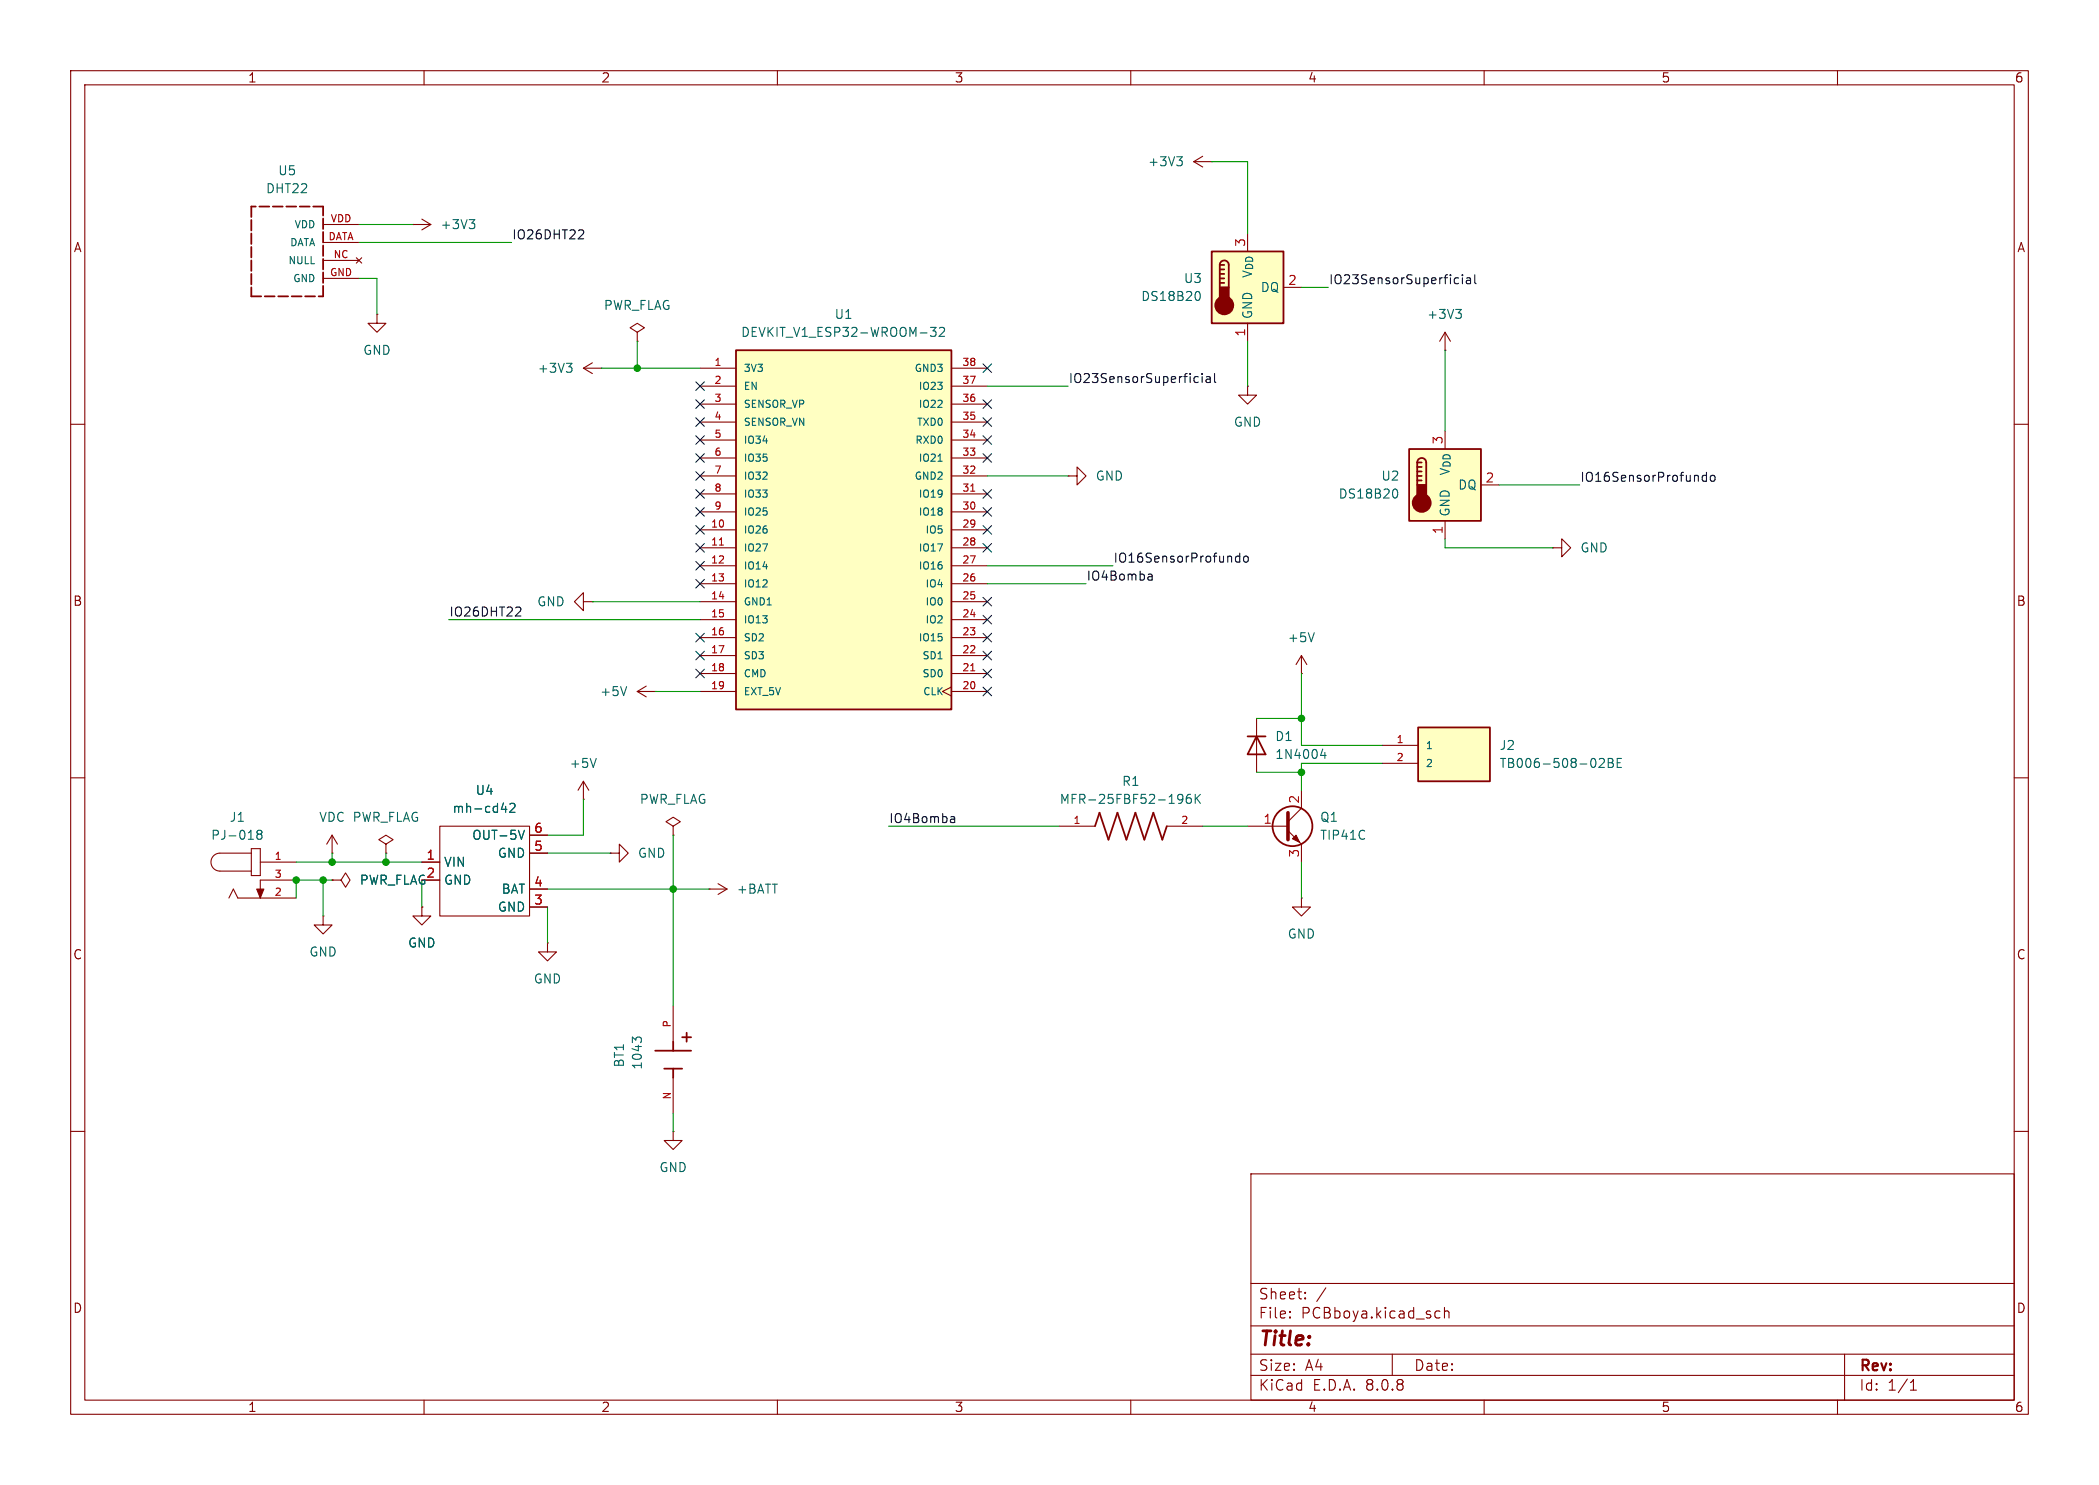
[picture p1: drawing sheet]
<svg xmlns="http://www.w3.org/2000/svg" width="297mm" height="210mm" viewBox="0 0 297 210" stroke-linecap="round" stroke-linejoin="round" font-family="sans-serif">
<g fill="none" stroke="#840000" stroke-width=".15">
<path d="M10 10h277v190h-277zM12 12h273v186h-273zM60 10v2M110 10v2M160 10v2M210 10v2M260 10v2M168.9 22.9l1.3 .7M168.9 22.9h2.5M170.2 22.1l-1.3 .8M171.4 22.9h.1M10 60h2"/>
<path d="M285 60h2M10 110h2M285 110h2M100.3 125.7h.1M100.3 125.7h2.6M101.6 125l1.3 .7M102.9 125.7l-1.3 .8M10 160h2M177 166h108v32h-108zM285 160h2M60 198v2M110 198v2"/>
<path d="M160 198v2M177 194.5h108M177 191.5h108M177 187.5h108M177 181.5h108M182.5 186.3h.1l-.1 .1M182.5 186.3v.1M182.5 185.5v.1M182.5 185.5h.1l-.1 .1M184.7 183.6v.1M184.7 183.6h-.1l.1 .1M184.7 182.8v.1"/>
<path d="M184.7 182.8h-.1l.1 .1M187.6 182.1l-1.3 2M197 191.5v3M203.3 185.4l.4 .1M203.7 186.3l-.4 .1M204.4 185.5a.37 .37 0 0 1 .6 .1v.8M204.4 184.9v1.5M210 198v2M260 198v2M261 191.5v6.5M270.3 196.6h.9M270.3 195.5l.4-.4v1.5"/>
</g>
<path d="M166.5 22.2h.8l-.4 .5M167 22.7l.3 .2v.3l-.3 .2" fill="none" stroke="#006464" stroke-width=".15"/>
<path d="M171.4 35.6h10.2v10.1h-10.2z" fill="#ffffc2"/>
<path d="M171.4 35.6h10.2v10.1h-10.2zM172.6 37.5a.64 .64 0 0 1 .6-.7 .64 .64 0 0 1 .7 .7v3.1M172.6 39.4h.6M172.6 38.7h.6M172.6 38.1h.6M172.6 37.5v3.1M172.6 37.5h.6M172.6 40h.6" fill="none" stroke="#840000" stroke-width=".25"/>
<g fill="#840000" stroke="#840000" stroke-width=".25">
<path d="M172.6 40.6h1.3v1.9h-1.3z"/>
<circle cx="173.2" cy="43.2" r="1.27"/>
</g>
<path d="M176.5 45.7v2.6M181.6 40.6h2.5M95.2 116.8l1.1-.6-1.1-.6-1 .6 1 .6v1.3M95.2 118.1h.1" fill="none" stroke="#840000" stroke-width=".15"/>
<path d="M169.4 41.2a.69 .69 0 0 1 .3 1.2l-.3 .1" fill="none" stroke="#006464" stroke-width=".15"/>
<path d="M199.4 63.5h10.1v10.2h-10.1z" fill="#ffffc2"/>
<path d="M199.4 63.5h10.1v10.2h-10.1zM200.5 65.4a.64 .64 0 0 1 .7-.6 .64 .64 0 0 1 .6 .6v3.2M200.5 67.9h.7M200.5 67.3h.7M200.5 66.7h.7M200.5 66h.7M200.5 65.4v3.2M200.5 65.4h.7M154.9 116.8l.7-1.9 1.2 3.8 1.3-3.8 1.3 3.8 1.3-3.8 1.2 3.8 1.3-3.8 1.3 3.8 .6-1.9" fill="none" stroke="#840000" stroke-width=".25"/>
<g fill="#840000" stroke="#840000" stroke-width=".25">
<path d="M200.5 68.6h1.3v1.9h-1.3z"/>
<circle cx="201.2" cy="71.1" r="1.27"/>
</g>
<g fill="none" stroke="#840000" stroke-width=".15">
<path d="M176.5 54.6v1.3h1.3l-1.3 1.3-1.2-1.3h1.2M176.5 54.6h.1M204.5 49.5h.1M204.5 47v2.5M204.5 47l-.8 1.3M204.5 47l.7 1.3M204.5 73.7v2.5M209.5 68.6h2.6M82.5 85.1v-1.3l-1.2 1.3 1.2 1.3v-1.3h1.3M83.8 85.1h.1M184.1 95.3h.1M184.1 92.7l-.7 1.3"/>
<path d="M184.1 92.7v2.6M184.1 92.7l.8 1.3M62.2 116.8h12.7v12.7h-12.7zM74.9 118.1h2.6M82.5 113h.1M82.5 110.5l-.7 1.3M82.5 110.5v2.5M82.5 110.5l.8 1.3M149.9 116.8h5M165.1 116.8h5.1M59.7 121.9h2.5M59.7 124.5h2.5"/>
<path d="M74.9 128.3h2.6M74.9 125.7h2.6M74.9 120.7h2.6"/>
</g>
<g fill="none" stroke="#006464" stroke-width=".15">
<path d="M206 43.8h.8l-.5 .4M206.5 44.2l.3 .3v.3l-.3 .2M197.3 69.2a.69 .69 0 0 1 .3 1.1l-.3 .1M186 89.5l-.5 1.2M70.9 114.5h.8M71.5 114v.9M72.1 113.7l.2-.1h.3l.2 .1 .1 .3-.1 .2-.7 .7h.8M74.2 117.4l-.4 1.3M84.4 107.3l-.5 1.2M166.8 112.4l.3-.1 .2 .2a.84 .84 0 0 1-.3 1.1h-.2M167.4 112.9l-.3 .2h-.3M168.5 112.3a.5 .5 0 0 0-.6 .6v.5l.1 .1 .3 .1 .2-.1 .1-.4-.1-.2-.4-.1-.2 .3"/>
<path d="M169.1 112.3v1.3M169.3 112.9l.5 .7M169.8 112.3l-.7 .8"/>
</g>
<path d="M200.7 102.9h10.1v7.6h-10.1z" fill="#ffffc2"/>
<path d="M176.5 104.1h2.6M177.8 104.1l1.3 2.6h-2.6zM200.7 102.9h10.1v7.6h-10.1zM92.7 148.6h5.1M94 151.1h2.5M95.2 147.3v1.3M95.2 151.1v1.3M96.5 146.7h1.3M97.2 146.1v1.2" fill="none" stroke="#840000" stroke-width=".25"/>
<g fill="none" stroke="#840000" stroke-width=".15">
<path d="M219.7 77.5h1.3v-1.3l1.2 1.3-1.2 1.2v-1.2M219.7 77.5h.1M177.8 101.6v7.6M195.6 105.4h5.1M195.6 108h5.1M45.7 129.5v1.3h1.3l-1.3 1.3-1.3-1.3h1.3M45.7 129.5h.1M47 124.5h1.3l.6-1.1 .6 1.1-.6 1-.6-1M47 124.5h.1M59.7 128.3v1.2h1.3l-1.3 1.3-1.3-1.3h1.3M59.7 128.3h.1M95.2 142.2v5.1"/>
<path d="M95.2 152.4v5.1M95.2 160v1.3h1.3l-1.3 1.3-1.2-1.3h1.2M95.2 160h.1"/>
</g>
<path d="M187.2 105.9l-.3 .9h.7M187.5 106.4v.9M226.3 107.4l.2-.1h.3l.2 .1v.2v.2l-.8 .7h.8M227.6 107.3h.4l.2 .1v.2l-.2 .3a.34 .34 0 0 1 .3 .3 .34 .34 0 0 1-.3 .3h-.4zM227.6 107.9h.4M228.8 107.9h.5M229.4 107.3h-.6v1.2h.6M90 147.1l-.5-.4v.8M90 146.9l.2-.2h.3l.2 .2" fill="none" stroke="#006464" stroke-width=".15"/>
<path d="M104.1 49.5h30.5v50.8h-30.5z" fill="#ffffc2"/>
<g fill="none" stroke="#840000" stroke-width=".25">
<path d="M35.6 31.1v1.5M35.6 33v1.5M35.6 34.9v1.5M35.6 36.8v1.5M35.6 38.7v1.5M36.2 29.2h-.6v1.5M36.7 29.2h1.4M38.6 29.2h1.4M40.5 29.2h1.4M42.4 29.2h1.4M44.3 29.2h1.4v1.3M45.7 30.9v1.5"/>
<path d="M45.7 32.8v1.5M45.7 34.7v1.5M45.7 36.6v1.5M45.7 38.5v1.5M35.6 40.6v1.3h1.4M37.5 41.9h1.4M39.4 41.9h1.4M41.3 41.9h1.4M43.2 41.9h1.4M45.7 40.4v1.5h-.6M104.1 49.5h30.5v50.8h-30.5z"/>
<circle cx="182.9" cy="116.8" r="2.82"/>
</g>
<g fill="none" stroke="#840000" stroke-width=".15">
<path d="M45.7 31.8h5.1M45.7 34.3h5.1M45.7 39.4h5.1M45.7 36.8h5.1M50.4 36.4l.8 .8M51.2 36.4l-.8 .8M58.4 31.8h.1M58.4 31.8h2.6M59.7 31l1.3 .8M61 31.8l-1.3 .7M53.3 44.5v1.2h1.3l-1.3 1.3-1.2-1.3h1.2M53.3 44.5h.1"/>
<path d="M82.5 52.1h2.6M82.5 52.1l1.3 .7M83.8 51.3l-1.3 .8M85.1 52.1h.1M90.2 47l1-.6-1-.7-1 .7 1 .6v1.3M90.2 48.3h.1M99.1 52.1h5M99.1 54.6h5M99.1 57.2h5M99.1 59.7h5M134.6 52.1h5.1M134.6 54.6h5.1"/>
<path d="M134.6 57.2h5.1M134.6 59.7h5.1M99.1 74.9h5M99.1 77.5h5M99.1 72.4h5M99.1 69.9h5M99.1 67.3h5M99.1 64.8h5M99.1 62.2h5M134.6 74.9h5.1M134.6 77.5h5.1M134.6 72.4h5.1"/>
<path d="M134.6 69.9h5.1M134.6 67.3h5.1M134.6 64.8h5.1M134.6 62.2h5.1M151.1 67.3h1.3v-1.3l1.3 1.3-1.3 1.3v-1.3M151.1 67.3h.1M90.2 97.8h2.5M90.2 97.8l1.2 .8M91.4 97l-1.2 .8M92.7 97.8h.1M99.1 80h5M99.1 82.6h5"/>
<path d="M99.1 85.1h5M99.1 87.6h5M99.1 90.2h5M99.1 92.7h5M99.1 95.3h5M99.1 97.8h5M134.6 97.2l-1.3 .6 1.3 .6M134.6 80h5.1M134.6 82.6h5.1M134.6 85.1h5.1M134.6 87.6h5.1M134.6 90.2h5.1"/>
<path d="M134.6 92.7h5.1M134.6 95.3h5.1M134.6 97.8h5.1M47 118.1l-.8 1.3M47 118.1v2.6M47 118.1l.8 1.3M54.6 119.4l1-.7-1-.6-1 .6 1 .7v1.3M74.9 118.1h2.6M176.5 116.8h5.7M182.2 117.5l1.9 1.9v2.5M184.1 111.8v2.5l-1.9 1.9M32.4 127l.6-1.3 .7 1.3h8.2"/>
<path d="M35.6 120.7h-4.5a1.27 1.27 0 0 0-1.2 1.2 1.27 1.27 0 0 0 1.2 1.3h4.5M35.6 120h1.2v3.8h-1.2zM36.8 121.9h5.1M41.9 124.5h-5.1v2.5M47 120.7h.1M47 124.5h.1M54.6 120.7h.1M59.7 128.3h.1M59.7 121.9h2.5M59.7 124.5h2.5M74.9 120.7h2.6M74.9 128.3h2.6"/>
<path d="M74.9 125.7h2.6M77.5 133.4v1.2h1.2l-1.2 1.3-1.3-1.3h1.3M77.5 133.4h.1M86.4 120.7h1.2v-1.3l1.3 1.3-1.3 1.2v-1.2M86.4 120.7h.1M184.1 127v1.3h1.3l-1.3 1.2-1.2-1.2h1.2M184.1 127h.1"/>
</g>
<path d="M101.8 77.1h.6M137.4 69.5h.5M137.4 94.9h.5" fill="none" stroke="#a90000" stroke-width=".15"/>
<g fill="none" stroke="#006464" stroke-width=".15">
<path d="M66.4 31.1h.8l-.4 .4M66.9 31.5l.3 .3v.3l-.3 .2M80.1 51.4h.8l-.4 .5M80.7 51.9l.2 .2v.3l-.2 .2M131.7 46.3h.7l-.4 .5 .4 .1v.5l-.2 .2h-.4l-.1-.2M132.9 46.4l.2-.1h.3l.2 .1 .1 .3-.1 .1-.7 .8h.8M132.7 65.2h.6M88.7 97.1l-.5 1.3M36.6 118l-.3-.3 .3-.3h.2l.3 .3-.3 .3M36.6 118l-.3 .2 .1 .4 .2 .1 .4-.1 .1-.2v-.2l-.3-.2M36.6 118h.2M70.9 114.5h.8"/>
<path d="M71.5 114v.9M72.1 113.7l.2-.1h.3l.2 .1 .1 .3-.1 .2-.7 .7h.8M74.2 117.4l-.4 1.3"/>
</g>
<g fill="#840000" stroke="#840000" stroke-width=".15">
<path d="M36.3 125.7h1l-.5 1.3z"/>
<path d="M182.9 118.6l.5-.5 .5 1z"/>
</g>
<path d="M182.2 114.9v3.8" fill="none" stroke="#840000" stroke-width=".51"/>
<g fill="none" stroke="#0f0f0f" stroke-width=".15">
<path d="M82.3 32.5l.3 .2-.1 .4-.7 .7h.8M206 39.3h.4M206.9 38.9v.1M206.9 39.3v.8M207.5 39.3h.5l.1 .8M208.1 39.6h-.4a.25 .25 0 0 0-.2 .3 .25 .25 0 0 0 .2 .2h.4M208.7 38.9v1l.2 .2M169.2 53.3h.4M169.6 54l-.4 .1M170.1 52.8v.1M170.1 53.3v.8M170.7 53.3h.5v.8"/>
<path d="M171.2 53.6h-.4a.25 .25 0 0 0-.2 .3 .25 .25 0 0 0 .2 .2l.4-.1M171.9 52.8v1.1l.1 .2M206.4 40.1h-.4M175.4 78.2v1.3M175.4 78.7h-.3l-.3 .2v.4l.1 .1h.5M176 78.8l.2-.1 .4 .1v.5l-.1 .1-.3 .1-.2-.1zM241.5 66.8v1.3M241.5 67.3l-.4-.1-.2 .3v.3l.1 .2h.5M242.1 67.3l.1-.1 .4 .1 .1 .5-.2 .2-.3 .1-.1-.2zM73.5 85.8l.2 .3-.1 .3-.7 .7h.8M162.6 81.2l.4 .1v.7M163 82h-.4"/>
<path d="M163 81.5l-.4 .1M134.7 115.5h.3l.1 .8M135.1 116.3h-.4M135.1 115.8h-.4"/>
</g>
<g fill="none" stroke="#009600" stroke-width=".15">
<path d="M50.8 34.3h21.6M50.8 39.4h2.5v5.1M50.8 31.8h7.6M171.4 22.9h5.1v10.1M85.1 52.1h14M90.2 48.3v3.8M139.7 54.6h11.4M176.5 48.3v6.3M184.1 40.6h3.9M204.5 49.5v11.5M139.7 67.3h11.4M204.5 76.2v1.3h15.2"/>
<path d="M212.1 68.6h11.4M63.5 87.6h35.6M83.8 85.1h15.3M92.7 97.8h6.4M139.7 80h17.8M139.7 82.6h14M184.1 95.3v10.1h11.5M82.5 113v5.1h-5M95.2 118.1v24.1M125.7 116.8h24.2M170.2 116.8h6.3M177.8 101.6h6.3"/>
<path d="M177.8 109.2h6.3M195.6 108h-11.5v3.8M41.9 121.9h17.8M45.7 124.5v5M47 124.5h-5.1v2.5M47 120.7v1.2M54.6 120.7v1.2M59.7 124.5v3.8M77.5 128.3v5.1M77.5 125.7h22.8M77.5 120.7h8.9M184.1 121.9v5.1"/>
<path d="M95.2 157.5v2.5"/>
</g>
<g fill="none" stroke="#000084" stroke-width=".15">
<path d="M98.5 59.1l1.2 1.2M98.5 54l1.2 1.2M98.5 56.5l1.2 1.3M99.7 59.1l-1.2 1.2M99.7 54l-1.2 1.2M99.7 56.5l-1.2 1.3M139.1 51.5l1.2 1.2M139.1 56.5l1.2 1.3M139.1 59.1l1.2 1.2M140.3 51.5l-1.2 1.2M140.3 56.5l-1.2 1.3M140.3 59.1l-1.2 1.2"/>
<path d="M98.5 66.7l1.2 1.2M98.5 64.2l1.2 1.2M98.5 61.6l1.2 1.2M98.5 69.2l1.2 1.3M98.5 76.9l1.2 1.2M98.5 74.3l1.2 1.2M98.5 79.4l1.2 1.2M98.5 71.8l1.2 1.2M99.7 66.7l-1.2 1.2M99.7 64.2l-1.2 1.2M99.7 61.6l-1.2 1.2M99.7 69.2l-1.2 1.3"/>
<path d="M99.7 76.9l-1.2 1.2M99.7 74.3l-1.2 1.2M99.7 79.4l-1.2 1.2M99.7 71.8l-1.2 1.2M139.1 74.3l1.2 1.2M139.1 64.2l1.2 1.2M139.1 61.6l1.2 1.2M139.1 69.2l1.2 1.3M139.1 71.8l1.2 1.2M139.1 76.9l1.2 1.2M140.3 74.3l-1.2 1.2M140.3 64.2l-1.2 1.2"/>
<path d="M140.3 61.6l-1.2 1.2M140.3 69.2l-1.2 1.3M140.3 71.8l-1.2 1.2M140.3 76.9l-1.2 1.2M98.5 81.9l1.2 1.3M98.5 89.6l1.2 1.2M98.5 92.1l1.2 1.2M98.5 94.6l1.2 1.3M99.7 81.9l-1.2 1.3M99.7 89.6l-1.2 1.2M99.7 92.1l-1.2 1.2M99.7 94.6l-1.2 1.3"/>
<path d="M139.1 97.2l1.2 1.2M139.1 87l1.2 1.2M139.1 84.5l1.2 1.2M139.1 94.6l1.2 1.3M139.1 92.1l1.2 1.2M139.1 89.6l1.2 1.2M140.3 97.2l-1.2 1.2M140.3 87l-1.2 1.2M140.3 84.5l-1.2 1.2M140.3 94.6l-1.2 1.3M140.3 92.1l-1.2 1.2M140.3 89.6l-1.2 1.2"/>
</g>
<g fill="#009600" stroke="#009600" stroke-width=".15">
<circle cx="90.2" cy="52.1" r=".46"/>
<circle cx="184.1" cy="101.6" r=".46"/>
<circle cx="184.1" cy="109.2" r=".46"/>
<circle cx="45.7" cy="124.5" r=".46"/>
<circle cx="47" cy="121.9" r=".46"/>
<circle cx="41.9" cy="124.5" r=".46"/>
<circle cx="95.2" cy="125.7" r=".46"/>
<circle cx="54.6" cy="121.9" r=".46"/>
</g>
<text font-size="2.8" fill="#840000" x="178" y="190.9">Title:</text>
<g font-size="2.1" fill="#840000">
<text x="178" y="184">Sheet:</text>
<text x="178" y="186.7">File:</text>
<text x="184.1" y="186.7">PCBboya.kicad_sch</text>
<text x="178" y="196.9">KiCad</text>
<text x="178" y="194.1">Size:</text>
<text x="184.7" y="194.1">A4</text>
<text x="185.7" y="196.9">E.D.A.</text>
<text x="193.3" y="196.9">8.0.8</text>
<text x="200" y="194.1">Date:</text>
<text x="263" y="194.3">Rev:</text>
<text x="263" y="196.9">Id:</text>
<text x="267.1" y="196.9">1/1</text>
</g>
<g font-size="1.8" fill="#840000">
<text x="35" y="11.9">1</text>
<text x="85" y="11.9">2</text>
<text x="135" y="11.9">3</text>
<text x="185" y="11.9">4</text>
<text x="235" y="11.9">5</text>
<text x="285" y="11.9">6</text>
<text x="10.3" y="35.9">A</text>
<text x="285.3" y="35.9">A</text>
<text x="10.3" y="85.9">B</text>
<text x="285.3" y="85.9">B</text>
<text x="10.3" y="135.9">C</text>
<text x="285.3" y="135.9">C</text>
<text x="10.3" y="185.9">D</text>
<text x="285.3" y="185.9">D</text>
<text x="35" y="199.9">1</text>
<text x="85" y="199.9">2</text>
<text x="135" y="199.9">3</text>
<text x="185" y="199.9">4</text>
<text x="235" y="199.9">5</text>
<text x="285" y="199.9">6</text>
</g>
<g font-size="1.8" fill="#006464">
<text x="162.3" y="23.7">+3V3</text>
<text x="37.5" y="27.5">DHT22</text>
<text x="39.3" y="25">U5</text>
<text x="62.2" y="32.6">+3V3</text>
<text x="167.4" y="40.2">U3</text>
<text x="177.4" y="39.4" transform="rotate(-90 177.4 39.4)">V_{DD}</text>
<text x="178.3" y="41.5">DQ</text>
<text x="85.4" y="44">PWR_FLAG</text>
<text x="104.8" y="47.9">DEVKIT_V1_ESP32-WROOM-32</text>
<text x="118" y="45.3">U1</text>
<text x="161.4" y="42.8">DS18B20</text>
<text x="177.4" y="45.2" transform="rotate(-90 177.4 45.2)">GND</text>
<text x="201.8" y="45.3">+3V3</text>
<text x="51.3" y="50.4">GND</text>
<text x="76" y="52.9">+3V3</text>
<text x="174.5" y="60.6">GND</text>
<text x="154.9" y="68.2">GND</text>
<text x="189.3" y="70.7">DS18B20</text>
<text x="195.4" y="68.2">U2</text>
<text x="205.3" y="67.4" transform="rotate(-90 205.3 67.4)">V_{DD}</text>
<text x="206.2" y="69.4">DQ</text>
<text x="205.3" y="73.2" transform="rotate(-90 205.3 73.2)">GND</text>
<text x="223.5" y="78.3">GND</text>
<text x="75.9" y="86">GND</text>
<text x="182.1" y="91">+5V</text>
<text x="84.8" y="98.7">+5V</text>
<text x="180.3" y="105">D1</text>
<text x="180.3" y="107.5">1N4004</text>
<text x="212.1" y="106.3">J2</text>
<text x="67.2" y="112.6">U4</text>
<text x="80.5" y="108.8">+5V</text>
<text x="90.4" y="113.9">PWR_FLAG</text>
<text x="149.8" y="113.9">MFR-25FBF52-196K</text>
<text x="158.7" y="111.4">R1</text>
<text x="212.1" y="108.8">TB006-508-02BE</text>
<text x="29.8" y="119">PJ-018</text>
<text x="32.4" y="116.4">J1</text>
<text x="45.1" y="116.4">VDC PWR_FLAG</text>
<text x="63.9" y="115.2">mh-cd42</text>
<text x="66.7" y="119">OUT-5V</text>
<text x="186.7" y="116.4">Q1</text>
<text x="186.7" y="119">TIP41C</text>
<text x="50.8" y="125.3">PWR_FLAG</text>
<text x="60.3" y="124.2">2</text>
<text x="62.7" y="122.8">VIN</text>
<text x="62.7" y="125.3">GND</text>
<text x="70.3" y="121.5">GND</text>
<text x="90.2" y="121.5">GND</text>
<text x="70.3" y="129.1">GND</text>
<text x="70.9" y="126.6">BAT</text>
<text x="104.1" y="126.6">+BATT</text>
<text x="43.7" y="135.5">GND</text>
<text x="57.7" y="134.2">GND</text>
<text x="182.1" y="132.9">GND</text>
<text x="75.4" y="139.3">GND</text>
<text x="88.5" y="151.1" transform="rotate(-90 88.5 151.1)">BT1</text>
<text x="91" y="151.4" transform="rotate(-90 91 151.4)">1043</text>
<text x="93.2" y="166">GND</text>
</g>
<g font-size="1.8" fill="#0f0f0f">
<text x="72.4" y="33.9">IO26DHT22</text>
<text x="188" y="40.3">IO23SensorSuperficial</text>
<text x="151.1" y="54.3">IO23SensorSuperficial</text>
<text x="223.5" y="68.2">IO16SensorProfundo</text>
<text x="153.7" y="82.2">IO4Bomba</text>
<text x="157.5" y="79.7">IO16SensorProfundo</text>
<text x="63.5" y="87.3">IO26DHT22</text>
<text x="125.7" y="116.5">IO4Bomba</text>
</g>
<g font-size="1.8" fill="#a90000">
<text x="176.3" y="35" transform="rotate(-90 176.3 35)">3</text>
<text x="182.2" y="40.4">2</text>
<text x="176.3" y="47.7" transform="rotate(-90 176.3 47.7)">1</text>
<text x="204.2" y="62.9" transform="rotate(-90 204.2 62.9)">3</text>
<text x="210.1" y="68.3">2</text>
<text x="204.2" y="75.6" transform="rotate(-90 204.2 75.6)">1</text>
<text x="183.9" y="113.7" transform="rotate(-90 183.9 113.7)">2</text>
<text x="75.5" y="117.9">6</text>
<text x="178.7" y="116.6">1</text>
<text x="60.3" y="121.7">1</text>
<text x="75.5" y="125.5">4</text>
<text x="75.5" y="120.4">5</text>
<text x="183.9" y="121.4" transform="rotate(-90 183.9 121.4)">3</text>
<text x="75.5" y="128">3</text>
</g>
<g font-size="1.4" fill="#006464">
<text x="40.9" y="35">DATA</text>
<text x="41.5" y="32.5">VDD</text>
<text x="40.7" y="37.6">NULL</text>
<text x="41.4" y="40.1">GND</text>
<text x="105.2" y="52.8">3V3</text>
<text x="129.3" y="52.8">GND3</text>
<text x="105.2" y="55.3">EN</text>
<text x="105.2" y="57.9">SENSOR_VP</text>
<text x="129.9" y="57.9">IO22</text>
<text x="129.9" y="55.3">IO23</text>
<text x="105.2" y="60.4">SENSOR_VN</text>
<text x="105.2" y="63">IO34</text>
<text x="105.2" y="65.5">IO35</text>
<text x="129.4" y="63">RXD0</text>
<text x="129.6" y="60.4">TXD0</text>
<text x="129.9" y="65.5">IO21</text>
<text x="105.2" y="68">IO32</text>
<text x="105.2" y="70.6">IO33</text>
<text x="129.3" y="68">GND2</text>
<text x="129.9" y="70.6">IO19</text>
<text x="105.2" y="75.7">IO26</text>
<text x="105.2" y="73.1">IO25</text>
<text x="129.9" y="73.1">IO18</text>
<text x="130.8" y="75.7">IO5</text>
<text x="105.2" y="78.2">IO27</text>
<text x="105.2" y="80.7">IO14</text>
<text x="105.2" y="83.3">IO12</text>
<text x="129.9" y="80.7">IO16</text>
<text x="129.9" y="78.2">IO17</text>
<text x="130.8" y="83.3">IO4</text>
<text x="105.2" y="85.8">GND1</text>
<text x="105.2" y="88.4">IO13</text>
<text x="130.8" y="88.4">IO2</text>
<text x="130.8" y="85.8">IO0</text>
<text x="105.2" y="90.9">SD2</text>
<text x="105.2" y="93.4">SD3</text>
<text x="105.2" y="96">CMD</text>
<text x="129.9" y="90.9">IO15</text>
<text x="130.4" y="96">SD0</text>
<text x="130.4" y="93.4">SD1</text>
<text x="105.2" y="98.5">EXT_5V</text>
<text x="130.5" y="98.5">CLK</text>
<text x="201.7" y="106.1">1</text>
<text x="201.7" y="108.7">2</text>
</g>
<g font-size="1.4" fill="#a90000">
<text x="46.4" y="34">DATA</text>
<text x="46.7" y="31.5">VDD</text>
<text x="46.6" y="39.1">GND</text>
<text x="47.1" y="36.6">NC</text>
<text x="101" y="51.8">1</text>
<text x="136.1" y="51.8">38</text>
<text x="101" y="54.4">2</text>
<text x="101" y="56.9">3</text>
<text x="101" y="59.4">4</text>
<text x="136.1" y="59.4">35</text>
<text x="136.1" y="56.9">36</text>
<text x="136.1" y="54.4">37</text>
<text x="101" y="62">5</text>
<text x="101" y="64.5">6</text>
<text x="136.1" y="64.5">33</text>
<text x="136.1" y="62">34</text>
<text x="101" y="67.1">7</text>
<text x="101" y="69.6">8</text>
<text x="136.1" y="69.6">31</text>
<text x="136.1" y="67.1">32</text>
<text x="100.5" y="74.7">10</text>
<text x="100.5" y="77.2">11</text>
<text x="101" y="72.1">9</text>
<text x="136.1" y="77.2">28</text>
<text x="136.1" y="74.7">29</text>
<text x="136.1" y="72.1">30</text>
<text x="100.5" y="79.8">12</text>
<text x="100.5" y="82.3">13</text>
<text x="136.1" y="82.3">26</text>
<text x="136.1" y="79.8">27</text>
<text x="100.5" y="84.8">14</text>
<text x="100.5" y="87.4">15</text>
<text x="100.5" y="89.9">16</text>
<text x="136.1" y="89.9">23</text>
<text x="136.1" y="87.4">24</text>
<text x="136.1" y="84.8">25</text>
<text x="100.5" y="92.5">17</text>
<text x="100.5" y="95">18</text>
<text x="136.1" y="95">21</text>
<text x="136.1" y="92.5">22</text>
<text x="100.5" y="97.5">19</text>
<text x="136.1" y="97.5">20</text>
<text x="197.5" y="105.2">1</text>
<text x="197.5" y="107.7">2</text>
<text x="151.8" y="116.6">1</text>
<text x="167" y="116.6">2</text>
<text x="38.8" y="121.7">1</text>
<text x="38.8" y="124.2">3</text>
<text x="38.8" y="126.7">2</text>
<text x="95" y="145.4" transform="rotate(-90 95 145.4)">P</text>
<text x="95" y="155.6" transform="rotate(-90 95 155.6)">N</text>
</g>
</svg>
